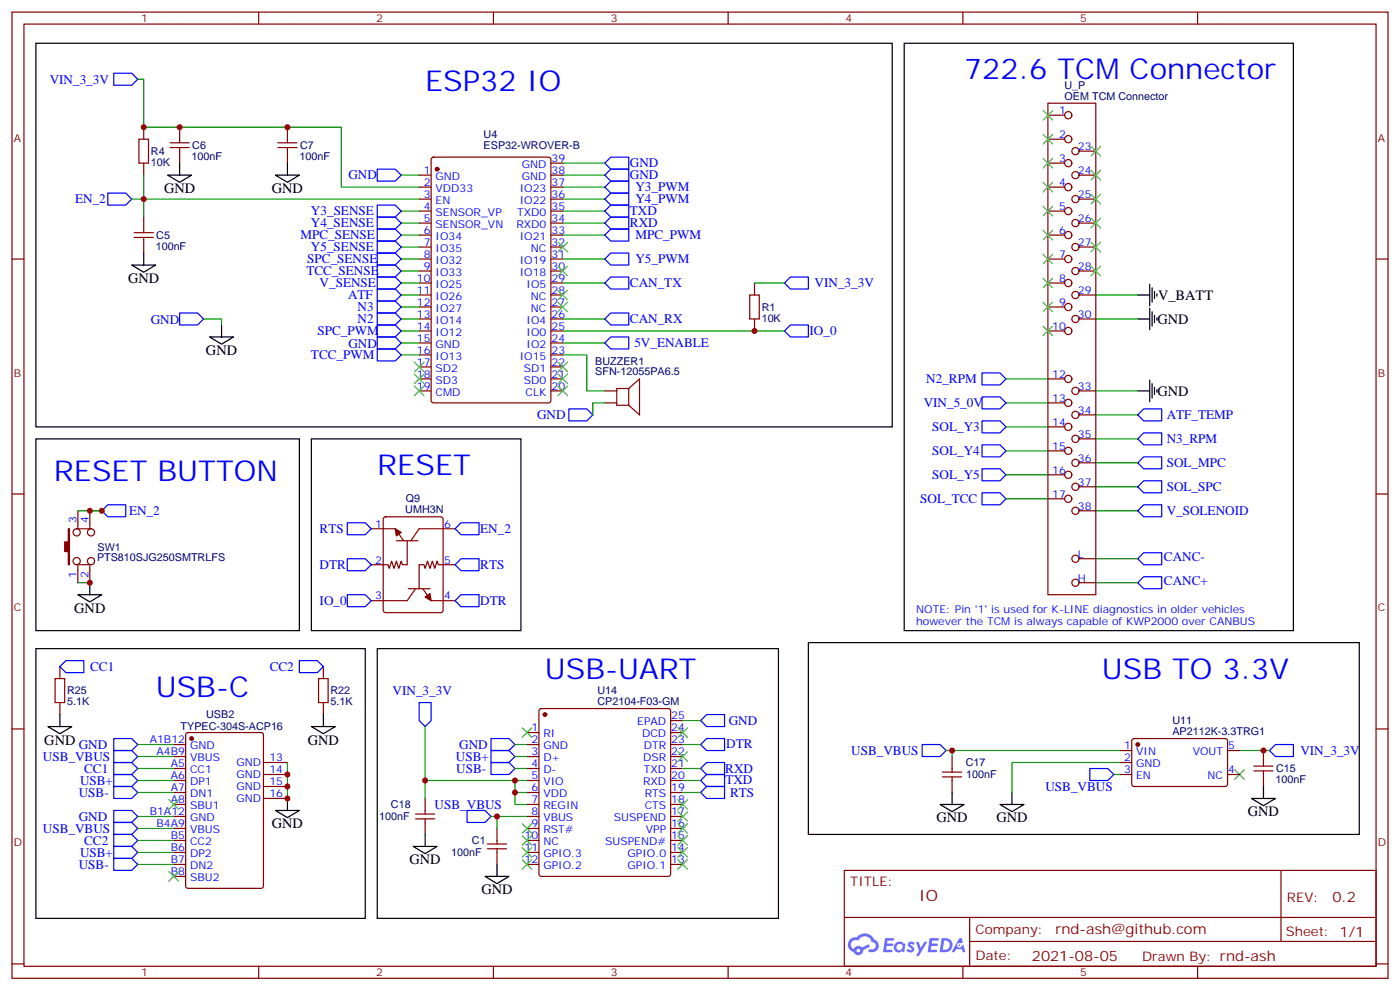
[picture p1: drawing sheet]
<svg xmlns="http://www.w3.org/2000/svg" width="412mm" height="292mm" viewBox="0 0 412 292" stroke-linecap="round" stroke-linejoin="round" font-family="sans-serif">
<g fill="none" stroke="#870000" stroke-width=".35">
<path d="M3.5 3.6h405.4v284.3h-405.4zM7.1 7.1h398.2v277.3h-398.2zM76.2 3.6v3.5M145.3 3.6v3.5M214.5 3.6v3.5M283.6 3.6v3.5M352.8 3.6v3.5M3.5 76.2h3.6M405.3 76.2h3.6M3.5 145.4h3.6M405.3 145.4h3.6M3.5 214.5h3.6"/>
<path d="M405.3 214.5h3.6M248.7 256.2h156.6v28.2h-156.6zM377.3 256.2v20.9M248.7 270h156.5M285.6 277.1h119.6M285.6 270v14.1M3.5 283.7h3.6M76.2 284.4v3.5M145.3 284.4v3.5M214.5 284.4v3.5M283.6 284.4v3.5M352.8 284.4v3.5"/>
<path d="M405.3 283.7h3.6"/>
</g>
<g fill="#5487ff">
<path d="M267.7 277.3a1.22 1.22 0 0 1 1.7 .3l-.4 .6a.47 .47 0 0 0-.3-.4 .47 .47 0 0 0-.5 .2l.1 .2a1.14 1.14 0 0 1 .8 1.7 1.14 1.14 0 0 1-1.9 0l-.2-.2 .5-.5 .7 .4a.29 .29 0 0 0 .3-.2 .29 .29 0 0 0-.2-.4 1.04 1.04 0 0 1-.6-1.7z"/>
<path d="M260.7 276.1h2.4l.3 .2-.2 .5h-1.8l-.1 .9h1.5l.3 .3-.3 .4h-1.6l-.2 1.1 1.7 .1 .2 .3-.2 .3h-2.6z"/>
<path d="M273.8 276.1h2.4l.3 .2-.1 .5h-1.8l-.2 .9h1.6l.3 .3-.4 .4h-1.6l-.1 1.1 1.7 .1 .2 .3-.2 .3h-2.6z"/>
<path d="M282.6 276.1h.7l.3 1.2-.6 .4a.69 .69 0 0 0-1 .2 .69 .69 0 0 0 .4 1 .69 .69 0 0 0 .9-.6l.5-.3 .6 2.2h-.8l-.2-.9h-1.8l-.5 .9h-.8z"/>
<path d="M269.8 277.2h.8l.6 1.8 1.1-1.8h.9l-2.6 4.2h-.8l.9-1.6z"/>
<path d="M277.4 276.1l-.6 4.1h1.3a2.11 2.11 0 0 0 2.5-2.1 2.11 2.11 0 0 0-2.5-2zM278.1 276.8a1.39 1.39 0 0 1 1.7 1.4 1.39 1.39 0 0 1-1.8 1.3h-.3z"/>
<path d="M263.7 277.7a1.54 1.54 0 0 0-.1 2.1 1.54 1.54 0 0 0 2.2 .2l.6 .2 .3-2.3-.2-.2-.4-.1a1.49 1.49 0 0 0-2.4 .1zM264 278.7a.94 .94 0 0 1 1.8 0 .94 .94 0 0 1-1.8 0z"/>
<path d="M250.4 276.5a2.18 2.18 0 0 0 1.1 3.7 1.44 1.44 0 0 0 1.6 .9 1.44 1.44 0 0 0 1.2-1.5l2-1-.5-.7-1.9 .9a1.47 1.47 0 0 0-2.4 .5 1.39 1.39 0 0 1-.7-2 1.39 1.39 0 0 1 2-.4 2.12 2.12 0 0 1 2.2-1.3 2.12 2.12 0 0 1 1.9 1.6 1.14 1.14 0 0 1 1.1 1.5 1.14 1.14 0 0 1-1.7 .7 .43 .43 0 0 0-.5 .3 .43 .43 0 0 0 .4 .5 1.98 1.98 0 0 0 2.5-1.2 1.98 1.98 0 0 0-1.2-2.5 3.1 3.1 0 0 0-5.3-.7l-.9 .1zM252.3 279.8a.55 .55 0 0 1 1.1 0 .55 .55 0 0 1-1.1 0z"/>
<circle cx="282.6" cy="278.2" r=".26"/>
</g>
<g fill="none" stroke="#870000" stroke-width=".35">
<path d="M42.3 37.4v3.6M52.9 37.4v4.6M84.7 37.4v4.6M308.7 30.4h14.1v144.6h-14.1zM308.7 33.9h4.9M40.9 41h2.8v7h-2.8zM42.3 48v3.5M50.1 43.4h5.6M50.1 42h5.6M52.9 43.4v4.6M81.8 43.4h5.7M81.8 42h5.7"/>
<path d="M84.7 43.4v4.6M123.5 58.6h3.5M123.5 51.5h3.5M123.5 55.1h3.5M127.2 46.5l.5-.3h33.9l.6 .5 .1 71.2-.5 .6-34.1 .1-.6-.5-.1-71.1zM162.3 58.6h3.5M162.3 51.5h3.5M162.3 55.1h3.5M162.3 48h3.5M308.7 55.1h4.9M308.7 48h4.9M308.7 41h4.9"/>
<path d="M317.9 58.6h4.9M317.9 51.5h4.9M317.9 44.5h4.9M39.5 69.9h5.7M39.5 68.5h5.7M42.3 63.9v4.6M42.3 69.9v4.6M123.5 79.8h3.5M123.5 72.7h3.5M123.5 65.7h3.5M123.5 76.2h3.5M123.5 69.2h3.5"/>
<path d="M123.5 62.1h3.5M162.3 79.8h3.5M162.3 72.7h3.5M162.3 65.7h3.5M162.3 76.2h3.5M162.3 69.2h3.5M162.3 62.1h3.5M308.7 76.2h4.9M308.7 69.2h4.9M308.7 62.1h4.9M317.9 79.8h4.9M317.9 72.7h4.9"/>
<path d="M317.9 65.7h4.9M123.5 93.9h3.5M123.5 86.8h3.5M123.5 97.4h3.5M123.5 90.3h3.5M123.5 83.3h3.5M162.3 93.9h3.5M162.3 86.8h3.5M162.3 97.4h3.5M162.3 90.3h3.5M162.3 83.3h3.5M220.8 86.8h2.9v7.1h-2.9z"/>
<path d="M222.2 83.3v3.5M222.2 93.9v3.5M308.7 97.4h4.9M308.7 90.3h4.9M308.7 83.3h4.9M317.9 93.9h4.9M317.9 86.8h4.9M123.5 111.5h3.5M123.5 115h3.5M123.5 100.9h3.5M123.5 104.5h3.5M123.5 108h3.5"/>
<path d="M162.3 111.5h3.5M162.3 115h3.5M162.3 100.9h3.5M162.3 104.5h3.5M162.3 108h3.5M178.2 118.6h3.5M178.2 115h3.5M185.2 114.3l3.2-2.8v10.6l-3.2-2.8M185.2 114.3v5M185.2 114.3h-3.5v5h3.5M308.7 111.5h4.9M308.7 118.6h4.9"/>
<path d="M317.9 115h4.9M308.7 125.6h4.9M308.7 132.7h4.9M308.7 139.7h4.9M317.9 122.1h4.9M317.9 129.2h4.9M317.9 136.2h4.9M22.6 155.6h4.2M22.9 150.3v5M26.5 150.3v5M109.4 155.6h7l2.5 3.5M113.1 152.3l.5-.2h16.2l.7 .4v27.1l-.4 .6-16.5 .1-.7-.5v-27z"/>
<path d="M116.8 159.1h6.3M119.9 159.1v7.1h-1.4l-.3-1.1-.7 2.2-.7-2.2-.7 2.2-.7-2.2-.7 2.2-.4-1.1h-4.9M134.1 155.6h-10.6l-2.5 3.5M308.7 146.8h4.9M317.9 143.3h4.9M317.9 150.3h4.9M22.6 166.2h4.2M22.9 166.5v5M26.5 166.5v5M120.3 173.2h6.3M122.4 173.2l-2.5 3.6h-10.5M124.5 173.2l2.5 3.6h7.1"/>
<path d="M134.1 166.2h-5l-.3-1.1-.7 2.2-.7-2.2-.8 2.2-.7-2.2-.7 2.2-.3-1.1h-1.4v7M317.9 164.4h4.9M317.9 171.5h4.9M16.2 199.7h2.8v7.1h-2.8zM17.6 196.2v3.5M93.8 199.7h2.9v7.1h-2.9zM95.2 196.2v3.5M17.6 206.8v3.5M51.2 219.1h3.5M54.9 215.8l.5-.2h21.5l.7 .4v44.7l-.5 .7h-21.7l-.7-.4v-44.7zM95.2 206.8v3.5M155.2 219.1h3.5"/>
<path d="M155.2 215.6h3.5M159 208.7l.5-.2h37.3l.5 .2 .3 .5v48l-.3 .5-.5 .2h-37.3l-.5-.2-.3-.5v-48zM197.6 219.1h3.5M197.6 215.6h3.5M197.6 212.1h3.5M333.6 217.6l.5-.3 27.1 .1 .4 .7-.1 12.9-.6 .5-27.1-.1-.4-.6v-12.7zM51.2 222.6h3.5M51.2 226.2h3.5M51.2 229.7h3.5M51.2 233.2h3.5M51.2 236.7h3.5M77.6 224.4h7.1"/>
<path d="M77.6 227.9h7.1M77.6 231.5h7.1M77.6 235h7.1M122.4 239.6h5.7M125.2 235v4.6M155.2 222.6h3.5M155.2 226.2h3.5M155.2 229.7h3.5M155.2 233.2h3.5M155.2 236.7h3.5M197.6 222.6h3.5M197.6 226.2h3.5"/>
<path d="M197.6 229.7h3.5M197.6 233.2h3.5M197.6 236.7h3.5M277.6 227.2h5.7M277.6 228.6h5.7M280.5 222.6v4.6M280.5 228.6v4.6M329.8 224.4h3.6M329.8 227.9h3.6M329.8 220.9h3.6M361.6 227.9h3.5M361.6 220.9h3.5"/>
<path d="M369.4 225.5h5.6M369.4 226.9h5.6M372.2 220.9v4.6M372.2 226.9v4.6M51.2 240.3h3.5M51.2 243.8h3.5M51.2 247.3h3.5M51.2 250.9h3.5M51.2 254.4h3.5M51.2 257.9h3.5M122.4 241h5.7M125.2 241v4.6"/>
<path d="M143.6 249.8h5.6M143.6 248.4h5.6M146.4 243.8v4.6M146.4 249.8v4.6M155.2 240.3h3.5M155.2 243.8h3.5M155.2 247.3h3.5M155.2 250.9h3.5M155.2 254.4h3.5M197.6 240.3h3.5M197.6 243.8h3.5M197.6 247.3h3.5"/>
<path d="M197.6 250.9h3.5M197.6 254.4h3.5"/>
<circle cx="314.7" cy="33.9" r="1.06"/>
<circle cx="314.7" cy="48" r="1.06"/>
<circle cx="314.7" cy="55.1" r="1.06"/>
<circle cx="314.7" cy="41" r="1.06"/>
<circle cx="316.8" cy="51.5" r="1.06"/>
<circle cx="316.8" cy="58.6" r="1.06"/>
<circle cx="316.8" cy="44.5" r="1.06"/>
<circle cx="314.7" cy="62.1" r="1.06"/>
<circle cx="314.7" cy="76.2" r="1.06"/>
<circle cx="314.7" cy="69.2" r="1.06"/>
<circle cx="316.8" cy="72.7" r="1.06"/>
<circle cx="316.8" cy="65.7" r="1.06"/>
<circle cx="316.8" cy="79.8" r="1.06"/>
<circle cx="314.7" cy="90.3" r="1.06"/>
<circle cx="314.7" cy="83.3" r="1.06"/>
<circle cx="314.7" cy="97.4" r="1.06"/>
<circle cx="316.8" cy="86.8" r="1.06"/>
<circle cx="316.8" cy="93.9" r="1.06"/>
<circle cx="314.7" cy="118.6" r="1.06"/>
<circle cx="314.7" cy="111.5" r="1.06"/>
<circle cx="316.8" cy="115" r="1.06"/>
<circle cx="314.7" cy="125.6" r="1.06"/>
<circle cx="314.7" cy="132.7" r="1.06"/>
<circle cx="314.7" cy="139.7" r="1.06"/>
<circle cx="316.8" cy="122.1" r="1.06"/>
<circle cx="316.8" cy="136.2" r="1.06"/>
<circle cx="316.8" cy="129.2" r="1.06"/>
<circle cx="22.6" cy="156.7" r="1.06"/>
<circle cx="26.8" cy="156.7" r="1.06"/>
<circle cx="314.7" cy="146.8" r="1.06"/>
<circle cx="316.8" cy="143.3" r="1.06"/>
<circle cx="316.8" cy="150.3" r="1.06"/>
<circle cx="22.6" cy="165.1" r="1.06"/>
<circle cx="26.8" cy="165.1" r="1.06"/>
<circle cx="316.8" cy="164.4" r="1.06"/>
<circle cx="316.8" cy="171.5" r="1.06"/>
</g>
<g fill="none" stroke="#00f" stroke-width=".35">
<path d="M33.5 21.6h5.3l1.8 1.7-1.8 1.8h-5.3zM31.7 56.8h5.3l1.8 1.8-1.8 1.8h-5.3zM111.1 49.8h5.3l1.8 1.7-1.8 1.8h-5.3zM178.2 48l1.7-1.8h5.3v3.6h-5.3zM178.2 55.1l1.7-1.8h5.3v3.5h-5.3zM178.2 58.6l1.7-1.8h5.3v3.6h-5.3zM179.9 49.8h5.3v3.5h-5.3l-1.7-1.8zM111.1 70.9h5.3l1.8 1.8-1.8 1.8h-5.3zM111.1 67.4h5.3l1.8 1.8-1.8 1.7h-5.3zM111.1 63.9h5.3l1.8 1.8-1.8 1.7h-5.3zM111.1 60.4h5.3l1.8 1.7-1.8 1.8h-5.3zM111.1 74.5h5.3l1.8 1.7-1.8 1.8h-5.3z"/>
<path d="M111.1 78h5.3l1.8 1.8-1.8 1.7h-5.3zM178.2 62.1l1.7-1.7h5.3v3.5h-5.3zM178.2 65.7l1.7-1.8h5.3v3.5h-5.3zM178.2 76.2l1.7-1.7h5.3v3.5h-5.3zM179.9 67.4h5.3v3.5h-5.3l-1.7-1.7zM52.9 92.1h5.3l1.8 1.8-1.8 1.7h-5.3zM111.1 99.2h5.3l1.8 1.7-1.8 1.8h-5.3zM111.1 81.5h5.3l1.8 1.8-1.8 1.8h-5.3zM111.1 85.1h5.3l1.8 1.7-1.8 1.8h-5.3zM111.1 88.6h5.3l1.8 1.7-1.8 1.8h-5.3zM111.1 92.1h5.3l1.8 1.8-1.8 1.7h-5.3zM111.1 95.6h5.3l1.8 1.8-1.8 1.8h-5.3z"/>
<path d="M178.2 83.3l1.7-1.8h5.3v3.6h-5.3zM178.2 93.9l1.7-1.8h5.3v3.5h-5.3zM231.1 83.3l1.7-1.8h5.3v3.6h-5.3zM231.1 97.4l1.7-1.8h5.3v3.6h-5.3zM111.1 102.7h5.3l1.8 1.8-1.8 1.7h-5.3zM178.2 100.9l1.7-1.7h5.3v3.5h-5.3zM289.3 109.7h5.3l1.7 1.8-1.7 1.8h-5.3zM289.3 116.8h5.3l1.7 1.8-1.7 1.7h-5.3zM167.6 120.3h5.3l1.7 1.8-1.7 1.8h-5.3zM289.3 138h5.3l1.7 1.7-1.7 1.8h-5.3zM289.3 130.9h5.3l1.7 1.8-1.7 1.7h-5.3zM289.3 123.9h5.3l1.7 1.7-1.7 1.8h-5.3z"/>
<path d="M335.1 136.2l1.8-1.8h5.3v3.6h-5.3zM335.1 129.2l1.8-1.8h5.3v3.5h-5.3zM335.1 122.1l1.8-1.8h5.3v3.6h-5.3zM30 150.3l1.7-1.7h5.3v3.5h-5.3zM102.3 153.8h5.3l1.8 1.8-1.8 1.8h-5.3zM134.1 155.6l1.7-1.8h5.3v3.6h-5.3zM289.3 145h5.3l1.7 1.8-1.7 1.8h-5.3zM335.1 150.3l1.8-1.7h5.3v3.5h-5.3zM335.1 143.3l1.8-1.8h5.3v3.5h-5.3zM102.3 164.4h5.3l1.8 1.8-1.8 1.8h-5.3zM102.3 175h5.3l1.8 1.8-1.8 1.7h-5.3zM134.1 166.2l1.7-1.8h5.3v3.6h-5.3z"/>
<path d="M134.1 176.8l1.7-1.8h5.3v3.5h-5.3zM335.1 164.4l1.8-1.7h5.3v3.5h-5.3zM335.1 171.5l1.8-1.8h5.3v3.5h-5.3zM17.6 196.2l1.8-1.8h5.3v3.5h-5.3zM88.2 194.4h5.3l1.7 1.8-1.7 1.7h-5.3zM33.5 217.3h5.3l1.8 1.8-1.8 1.8h-5.3zM123.5 206.8h3.5v5.3l-1.8 1.7-1.7-1.7zM144.6 217.3h5.3l1.8 1.8-1.8 1.8h-5.3zM206.4 219.1l1.7-1.8h5.3v3.6h-5.3zM206.4 212.1l1.7-1.8h5.3v3.5h-5.3zM271.6 219.1h5.3l1.8 1.8-1.8 1.7h-5.3zM33.5 220.9h5.3l1.8 1.7-1.8 1.8h-5.3z"/>
<path d="M33.5 238.5h5.3l1.8 1.8-1.8 1.7h-5.3zM33.5 227.9h5.3l1.8 1.8-1.8 1.8h-5.3zM33.5 231.5h5.3l1.8 1.7-1.8 1.8h-5.3zM33.5 224.4h5.3l1.8 1.8-1.8 1.7h-5.3zM137.6 238.5h5.3l1.7 1.8-1.7 1.7h-5.3zM144.6 220.9h5.3l1.8 1.7-1.8 1.8h-5.3zM144.6 224.4h5.3l1.8 1.8-1.8 1.7h-5.3zM206.4 233.2l1.7-1.7h5.3v3.5h-5.3zM206.4 226.2l1.7-1.8h5.3v3.5h-5.3zM208.1 227.9h5.3v3.6h-5.3l-1.7-1.8zM321 226.2h5.3l1.8 1.7-1.8 1.8h-5.3zM373.9 220.9l1.8-1.8h5.3v3.5h-5.3z"/>
<path d="M33.5 242h5.3l1.8 1.8-1.8 1.8h-5.3zM33.5 252.6h5.3l1.8 1.8-1.8 1.8h-5.3zM33.5 249.1h5.3l1.8 1.8-1.8 1.7h-5.3zM33.5 245.6h5.3l1.8 1.7-1.8 1.8h-5.3z"/>
</g>
<g fill="none" stroke="#008700" stroke-width=".35">
<path d="M40.6 23.3h1.7v14.1h58.2v17.7h23M38.8 58.6h84.7M42.3 51.5v12.4M118.2 51.5h5.3M165.8 51.5h12.4M165.8 48h12.4M165.8 58.6h12.4M165.8 55.1h12.4M118.2 62.1h5.3M118.2 65.7h5.3M118.2 76.2h5.3M118.2 69.2h5.3"/>
<path d="M118.2 72.7h5.3M118.2 79.8h5.3M165.8 62.1h12.4M165.8 65.7h12.4M165.8 76.2h12.4M165.8 69.2h12.4M60 93.9h5.3v1.7M118.2 86.8h5.3M118.2 93.9h5.3M118.2 83.3h5.3M118.2 97.4h5.3M118.2 90.3h5.3"/>
<path d="M165.8 93.9h12.4M165.8 83.3h12.4M165.8 97.4h65.3M222.2 83.3h8.9M322.8 86.8h12.3M322.8 93.9h12.3M118.2 100.9h5.3M118.2 104.5h5.3M165.8 104.5h7.1v10.5h5.3M165.8 100.9h12.4M178.2 118.6h-3.6v3.5M296.3 111.5h12.4"/>
<path d="M296.3 118.6h12.4M322.8 115h12.3M296.3 139.7h12.4M296.3 132.7h12.4M296.3 125.6h12.4M322.8 122.1h12.3M322.8 129.2h12.3M322.8 136.2h12.3M22.9 150.3h7.1M296.3 146.8h12.4M322.8 143.3h12.3M322.8 150.3h12.3"/>
<path d="M22.9 171.5h3.6M322.8 164.4h12.3M322.8 171.5h12.3M40.6 219.1h10.6M125.2 213.8v15.9h30M151.7 219.1h3.5M201.1 219.1h5.3M201.1 212.1h5.3M40.6 222.6h10.6M40.6 229.7h10.6M40.6 233.2h10.6M40.6 226.2h10.6"/>
<path d="M84.7 224.4v10.6M125.2 229.7v5.3M151.7 229.7v3.5h3.5M151.7 233.2v3.5h3.5M151.7 222.6h3.5M151.7 226.2h3.5M201.1 229.7h5.3M201.1 233.2h5.3M201.1 226.2h5.3M278.7 220.9h51.1M280.5 220.9v1.7M328.1 227.9h1.7"/>
<path d="M329.8 224.4h-31.7v8.8M365.1 220.9h8.8M40.6 240.3h10.6M40.6 243.8h10.6M40.6 250.9h10.6M40.6 254.4h10.6M40.6 247.3h10.6M144.6 240.3h10.6M146.4 240.3v3.5"/>
</g>
<g fill="none" stroke="#3c3" stroke-width=".35">
<path d="M307.3 39.5l2.8 2.9M307.3 32.5l2.8 2.8M310.1 39.5l-2.8 2.9M310.1 32.5l-2.8 2.8M307.3 53.7l2.8 2.8M307.3 46.6l2.8 2.8M310.1 53.7l-2.8 2.8M310.1 46.6l-2.8 2.8M321.4 43.1l2.8 2.8M321.4 50.1l2.8 2.9M321.4 57.2l2.8 2.8M324.2 43.1l-2.8 2.8"/>
<path d="M324.2 50.1l-2.8 2.9M324.2 57.2l-2.8 2.8M164.4 71.3l2.8 2.8M164.4 78.4l2.8 2.8M167.2 71.3l-2.8 2.8M167.2 78.4l-2.8 2.8M307.3 74.8l2.8 2.8M307.3 67.8l2.8 2.8M307.3 60.7l2.8 2.8M310.1 74.8l-2.8 2.8M310.1 67.8l-2.8 2.8M310.1 60.7l-2.8 2.8"/>
<path d="M321.4 64.2l2.8 2.9M321.4 71.3l2.8 2.8M321.4 78.4l2.8 2.8M324.2 64.2l-2.8 2.9M324.2 71.3l-2.8 2.8M324.2 78.4l-2.8 2.8M164.4 85.4l2.8 2.8M164.4 88.9l2.8 2.9M167.2 85.4l-2.8 2.8M167.2 88.9l-2.8 2.9M307.3 81.9l2.8 2.8M307.3 88.9l2.8 2.9"/>
<path d="M307.3 96l2.8 2.8M310.1 81.9l-2.8 2.8M310.1 88.9l-2.8 2.9M310.1 96l-2.8 2.8M122.1 113.6l2.8 2.9M122.1 110.1l2.8 2.8M122.1 106.6l2.8 2.8M124.9 113.6l-2.8 2.9M124.9 110.1l-2.8 2.8M124.9 106.6l-2.8 2.8M164.4 106.6l2.8 2.8M164.4 110.1l2.8 2.8"/>
<path d="M164.4 113.6l2.8 2.9M167.2 106.6l-2.8 2.8M167.2 110.1l-2.8 2.8M167.2 113.6l-2.8 2.9M153.8 214.2l2.8 2.8M156.6 214.2l-2.8 2.8M199.7 214.2l2.8 2.8M202.5 214.2l-2.8 2.8M49.7 235.3l2.9 2.9M52.6 235.3l-2.9 2.9M199.7 221.2l2.8 2.8M199.7 235.3l2.8 2.9"/>
<path d="M199.7 238.9l2.8 2.8M202.5 221.2l-2.8 2.8M202.5 235.3l-2.8 2.9M202.5 238.9l-2.8 2.8M363.7 226.5l2.8 2.8M366.5 226.5l-2.8 2.8M49.7 256.5l2.9 2.8M52.6 256.5l-2.9 2.8M153.8 253l2.8 2.8M153.8 249.4l2.8 2.9M153.8 245.9l2.8 2.8M153.8 242.4l2.8 2.8"/>
<path d="M156.6 253l-2.8 2.8M156.6 249.4l-2.8 2.9M156.6 245.9l-2.8 2.8M156.6 242.4l-2.8 2.8M199.7 253l2.8 2.8M199.7 249.4l2.8 2.9M199.7 242.4l2.8 2.8M199.7 245.9l2.8 2.8M202.5 253l-2.8 2.8M202.5 249.4l-2.8 2.9M202.5 242.4l-2.8 2.8M202.5 245.9l-2.8 2.8"/>
</g>
<g fill="none" stroke="#000" stroke-width=".35">
<path d="M10.6 12.7h252.2v112.9h-252.2zM266.3 12.7h114.7v172.9h-114.7zM49.4 51.5h7l-3.5 2.2zM52.9 48v3.5M81.1 51.5h7.1l-3.5 2.2zM84.7 48v3.5M38.8 78h7.1l-3.6 2.1zM42.3 74.5v3.5M61.7 99.2h7.1l-3.5 2.1zM65.3 95.6v3.6M335.1 86.8h3.6M335.1 93.9h3.6"/>
<path d="M338.7 83.6v6.4M338.7 90.7v6.3M339.4 84.7v4.2M339.4 91.8v4.2M340.1 85.8v2.1M340.1 92.8v2.1M340.8 86.5v.7M340.8 93.5v.7M335.1 115h3.6M338.7 111.9v6.3M339.4 112.9v4.3M340.1 114v2.1"/>
<path d="M340.8 114.7v.7M10.6 129.2h77.6v56.4h-77.6zM91.7 129.2h61.8v56.4h-61.8zM22.9 175h7.1l-3.5 2.1zM26.5 171.5v3.5M10.6 190.9h97v79.4h-97zM111.1 190.9h118.2v79.4h-118.2zM238.1 189.1h162.3v56.5h-162.3zM14.1 213.8h7.1l-3.6 2.1zM17.6 210.3v3.5M91.7 213.8h7.1l-3.6 2.1zM95.2 210.3v3.5"/>
<path d="M81.1 238.5h7.1l-3.5 2.1zM84.7 235v3.5M276.9 236.7h7.1l-3.5 2.2zM280.5 233.2v3.5M294.6 236.7h7l-3.5 2.2zM298.1 233.2v3.5M368.7 235h7l-3.5 2.1zM372.2 231.5v3.5M121.7 249.1h7.1l-3.6 2.1zM125.2 245.6v3.5M142.9 257.9h7l-3.5 2.1zM146.4 254.4v3.5"/>
</g>
<g fill="#870000" stroke="#870000" stroke-width=".35">
<path d="M125.2 175.7l1.4-1 .4 2.1z"/>
<path d="M116.4 155.6l1.8 1.1-1.4 1z"/>
<path d="M20.1 155.6h.4v10.6h-.4v-3.9h-1.1v-2.8h1.1z"/>
<circle cx="128.8" cy="49.8" r=".53"/>
<circle cx="56.4" cy="217.3" r=".53"/>
<circle cx="160.5" cy="210.3" r=".53"/>
<circle cx="335.1" cy="219.1" r=".53"/>
</g>
<g fill="#c00">
<circle cx="42.3" cy="37.4" r=".88"/>
<circle cx="52.9" cy="37.4" r=".88"/>
<circle cx="84.7" cy="37.4" r=".88"/>
<circle cx="42.3" cy="58.6" r=".88"/>
<circle cx="222.3" cy="97.4" r=".88"/>
<circle cx="26.5" cy="171.5" r=".88"/>
<circle cx="26.5" cy="150.3" r=".88"/>
<circle cx="372.2" cy="220.9" r=".88"/>
<circle cx="146.4" cy="240.3" r=".88"/>
<circle cx="151.7" cy="229.7" r=".88"/>
<circle cx="151.7" cy="233.2" r=".88"/>
<circle cx="125.2" cy="229.7" r=".88"/>
<circle cx="30" cy="150.3" r=".88"/>
<circle cx="280.5" cy="220.9" r=".88"/>
<circle cx="84.7" cy="227.9" r=".88"/>
<circle cx="84.7" cy="235" r=".88"/>
<circle cx="84.7" cy="231.5" r=".88"/>
</g>
<g font-size="8.5" fill="#00f">
<text x="284" y="23.3">722.6 TCM Connector</text>
<text x="125.2" y="26.8">ESP32 IO</text>
<text x="15.9" y="141.5">RESET BUTTON</text>
<text x="111.1" y="139.7">RESET</text>
<text x="160.5" y="199.7">USB-UART</text>
<text x="324.6" y="199.7">USB TO 3.3V</text>
<text x="45.9" y="205">USB-C</text>
</g>
<text font-size="4.6" fill="#800" x="270.8" y="265.2">IO</text>
<g font-size="4.2">
<text x="48.3" y="56.8">GND</text>
<text x="80.1" y="56.8">GND</text>
<text x="37.7" y="83.3">GND</text>
<text x="341.1" y="88.2">V_BATT</text>
<text x="341" y="95.3">GND</text>
<text x="60.7" y="104.5">GND</text>
<text x="341" y="116.5">GND</text>
<text x="21.9" y="180.3">GND</text>
<text x="13.1" y="219.1">GND</text>
<text x="90.7" y="219.1">GND</text>
<text x="80.1" y="243.8">GND</text>
<text x="275.9" y="242">GND</text>
<text x="293.5" y="242">GND</text>
<text x="367.6" y="240.3">GND</text>
<text x="120.6" y="254.4">GND</text>
<text x="141.8" y="263.2">GND</text>
</g>
<g font-size="4.2" fill="#800">
<text x="392.5" y="265.4">0.2</text>
<text x="310.9" y="275">rnd-ash@github.com</text>
<text x="304" y="282.8">2021-08-05</text>
</g>
<g font-size="3.9" fill="#00f">
<text x="14.6" y="24.6">VIN_3_3V</text>
<text x="102.6" y="52.8">GND</text>
<text x="185.6" y="49.3">GND</text>
<text x="185.6" y="52.8">GND</text>
<text x="22.1" y="59.8">EN_2</text>
<text x="187.2" y="56.3">Y3_PWM</text>
<text x="187.2" y="59.9">Y4_PWM</text>
<text x="91.6" y="63.4">Y3_SENSE</text>
<text x="185.6" y="63.4">TXD</text>
<text x="88.5" y="70.4">MPC_SENSE</text>
<text x="91.6" y="66.9">Y4_SENSE</text>
<text x="185.6" y="66.9">RXD</text>
<text x="187.2" y="70.4">MPC_PWM</text>
<text x="90.5" y="77.5">SPC_SENSE</text>
<text x="91.6" y="74">Y5_SENSE</text>
<text x="187.2" y="77.5">Y5_PWM</text>
<text x="90.2" y="81">TCC_SENSE</text>
<text x="94.2" y="84.5">V_SENSE</text>
<text x="102.5" y="88.1">ATF</text>
<text x="185.6" y="84.5">CAN_TX</text>
<text x="240" y="84.5">VIN_3_3V</text>
<text x="44.4" y="95.2">GND</text>
<text x="105.3" y="91.6">N3</text>
<text x="105.3" y="95.1">N2</text>
<text x="185.6" y="95.1">CAN_RX</text>
<text x="93.5" y="98.7">SPC_PWM</text>
<text x="238.5" y="98.7">IO_0</text>
<text x="91.6" y="105.7">TCC_PWM</text>
<text x="102.6" y="102.3">GND</text>
<text x="186.9" y="102.2">5V_ENABLE</text>
<text x="272.9" y="112.8">N2_RPM</text>
<text x="272.1" y="119.8">VIN_5_0V</text>
<text x="158.2" y="123.4">GND</text>
<text x="343.7" y="123.4">ATF_TEMP</text>
<text x="274.6" y="126.9">SOL_Y3</text>
<text x="343.7" y="130.4">N3_RPM</text>
<text x="274.6" y="134">SOL_Y4</text>
<text x="343.7" y="137.5">SOL_MPC</text>
<text x="274.6" y="141">SOL_Y5</text>
<text x="271.1" y="148.1">SOL_TCC</text>
<text x="343.7" y="144.5">SOL_SPC</text>
<text x="38" y="151.5">EN_2</text>
<text x="343.7" y="151.6">V_SOLENOID</text>
<text x="94.2" y="157">RTS</text>
<text x="141.5" y="156.9">EN_2</text>
<text x="94.2" y="167.6">DTR</text>
<text x="141.5" y="167.4">RTS</text>
<text x="342.9" y="165.2">CANC-</text>
<text x="342.9" y="172.2">CANC+</text>
<text x="94.2" y="178.1">IO_0</text>
<text x="141.5" y="178">DTR</text>
<text x="26.5" y="197.5">CC1</text>
<text x="79.5" y="197.5">CC2</text>
<text x="115.7" y="204.5">VIN_3_3V</text>
<text x="214.7" y="213.3">GND</text>
<text x="23.2" y="220.3">GND</text>
<text x="135.3" y="220.4">GND</text>
<text x="213.9" y="220.2">DTR</text>
<text x="12.6" y="223.9">USB_VBUS</text>
<text x="24.8" y="227.5">CC1</text>
<text x="134.3" y="223.9">USB+</text>
<text x="134.4" y="227.4">USB-</text>
<text x="213.7" y="227.3">RXD</text>
<text x="250.7" y="222.1">USB_VBUS</text>
<text x="383.1" y="222.1">VIN_3_3V</text>
<text x="23.6" y="231">USB+</text>
<text x="213.7" y="230.9">TXD</text>
<text x="308" y="232.8">USB_VBUS</text>
<text x="23.2" y="234.5">USB-</text>
<text x="128" y="238.1">USB_VBUS</text>
<text x="215" y="234.5">RTS</text>
<text x="12.6" y="245">USB_VBUS</text>
<text x="23.2" y="241.5">GND</text>
<text x="24.8" y="248.6">CC2</text>
<text x="23.2" y="255.6">USB-</text>
<text x="23.6" y="252.2">USB+</text>
</g>
<g font-size="3.9" fill="#800">
<text x="250.5" y="260.7">TITLE:</text>
<text x="379.1" y="265.4">REV:</text>
<text x="287.4" y="274.9">Company:</text>
<text x="378.7" y="275.6">Sheet: 1/1</text>
<text x="287.4" y="282.6">Date:</text>
<text x="336.4" y="282.7">Drawn By: rnd-ash</text>
</g>
<g font-size="3.2" fill="#800">
<text x="41.6" y="6.6">1</text>
<text x="110.8" y="6.6">2</text>
<text x="179.9" y="6.6">3</text>
<text x="249.1" y="6.6">4</text>
<text x="318.2" y="6.6">5</text>
<text x="4.1" y="41.7">A</text>
<text x="405.9" y="41.7">A</text>
<text x="4.1" y="110.8">B</text>
<text x="405.9" y="110.8">B</text>
<text x="4.1" y="180">C</text>
<text x="405.9" y="180">C</text>
<text x="4.1" y="249.1">D</text>
<text x="405.9" y="249.1">D</text>
<text x="41.6" y="287.4">1</text>
<text x="110.8" y="287.4">2</text>
<text x="179.9" y="287.4">3</text>
<text x="249.1" y="287.4">4</text>
<text x="318.2" y="287.4">5</text>
</g>
<g font-size="3.2" fill="#000080">
<text x="313.6" y="29.3">OEM TCM Connector</text>
<text x="313.6" y="26.1">U_P</text>
<text x="142.5" y="40.6">U4</text>
<text x="44.5" y="45.6">R4</text>
<text x="56.4" y="47">100nF</text>
<text x="56.6" y="43.9">C6</text>
<text x="88.2" y="47">100nF</text>
<text x="88.4" y="43.9">C7</text>
<text x="142.5" y="43.7">ESP32-WROVER-B</text>
<text x="44.4" y="48.8">10K</text>
<text x="46" y="70.3">C5</text>
<text x="45.9" y="73.5">100nF</text>
<text x="224.4" y="94.7">10K</text>
<text x="224.4" y="91.5">R1</text>
<text x="175.4" y="107.3">BUZZER1</text>
<text x="175.4" y="110.5">SFN-12055PA6.5</text>
<text x="119.5" y="147.8">Q9</text>
<text x="119.4" y="151">UMH3N</text>
<text x="28.6" y="165.2">PTS810SJG250SMTRLFS</text>
<text x="28.8" y="162">SW1</text>
<text x="19.8" y="207.6">5.1K</text>
<text x="19.8" y="204.3">R25</text>
<text x="97.4" y="207.6">5.1K</text>
<text x="97.4" y="204.3">R22</text>
<text x="176" y="207.5">CP2104-F03-GM</text>
<text x="176" y="204.4">U14</text>
<text x="53.2" y="215">TYPEC-304S-ACP16</text>
<text x="60.7" y="211.3">USB2</text>
<text x="345.4" y="213.1">U11</text>
<text x="345.4" y="216.3">AP2112K-3.3TRG1</text>
<text x="284.5" y="225.5">C17</text>
<text x="375.9" y="227.3">C15</text>
<text x="284.6" y="229">100nF</text>
<text x="375.7" y="230.5">100nF</text>
<text x="115.2" y="237.9">C18</text>
<text x="111.7" y="241.5">100nF</text>
<text x="132.9" y="252">100nF</text>
<text x="139" y="248.4">C1</text>
</g>
<g font-size="3.2" fill="#00f">
<text x="312" y="33.5">1</text>
<text x="312" y="40.6">2</text>
<text x="162.5" y="47.7">39</text>
<text x="312" y="47.7">3</text>
<text x="317.5" y="44.1">23</text>
<text x="124.8" y="51.2">1</text>
<text x="128.3" y="53">GND</text>
<text x="153.7" y="53">GND</text>
<text x="153.7" y="49.4">GND</text>
<text x="162.5" y="51.2">38</text>
<text x="317.5" y="51.2">24</text>
<text x="124.8" y="54.7">2</text>
<text x="124.8" y="58.2">3</text>
<text x="128.3" y="56.5">VDD33</text>
<text x="153.1" y="56.5">IO23</text>
<text x="162.5" y="58.2">36</text>
<text x="162.5" y="54.7">37</text>
<text x="312" y="54.7">4</text>
<text x="317.5" y="58.2">25</text>
<text x="124.8" y="61.8">4</text>
<text x="124.8" y="65.3">5</text>
<text x="128.3" y="60">EN</text>
<text x="128.3" y="63.5">SENSOR_VP</text>
<text x="152.4" y="63.5">TXD0</text>
<text x="153.1" y="60">IO22</text>
<text x="162.5" y="65.3">34</text>
<text x="162.5" y="61.8">35</text>
<text x="312" y="61.8">5</text>
<text x="317.5" y="65.3">26</text>
<text x="124.8" y="68.8">6</text>
<text x="128.3" y="67.1">SENSOR_VN</text>
<text x="128.3" y="70.6">IO34</text>
<text x="152.1" y="67.1">RXD0</text>
<text x="153.1" y="70.6">IO21</text>
<text x="162.5" y="68.8">33</text>
<text x="312" y="68.8">6</text>
<text x="124.8" y="72.4">7</text>
<text x="124.8" y="75.9">8</text>
<text x="128.3" y="74.1">IO35</text>
<text x="128.3" y="77.6">IO32</text>
<text x="153.1" y="77.6">IO19</text>
<text x="156.4" y="74.1">NC</text>
<text x="162.5" y="75.9">31</text>
<text x="162.5" y="72.4">32</text>
<text x="312" y="75.9">7</text>
<text x="317.5" y="72.4">27</text>
<text x="122.8" y="82.9">10</text>
<text x="124.8" y="79.4">9</text>
<text x="128.3" y="81.2">IO33</text>
<text x="153.1" y="81.2">IO18</text>
<text x="162.5" y="82.9">29</text>
<text x="162.5" y="79.4">30</text>
<text x="312" y="82.9">8</text>
<text x="317.5" y="79.4">28</text>
<text x="122.8" y="86.5">11</text>
<text x="122.8" y="90">12</text>
<text x="128.3" y="84.7">IO25</text>
<text x="128.3" y="88.2">IO26</text>
<text x="155.1" y="84.7">IO5</text>
<text x="156.4" y="88.2">NC</text>
<text x="162.5" y="90">27</text>
<text x="162.5" y="86.5">28</text>
<text x="312" y="90">9</text>
<text x="317.5" y="86.5">29</text>
<text x="122.8" y="93.5">13</text>
<text x="128.3" y="91.8">IO27</text>
<text x="128.3" y="95.3">IO14</text>
<text x="155.1" y="95.3">IO4</text>
<text x="156.4" y="91.8">NC</text>
<text x="162.5" y="93.5">26</text>
<text x="317.5" y="93.5">30</text>
<text x="122.8" y="97">14</text>
<text x="122.8" y="100.6">15</text>
<text x="128.3" y="98.8">IO12</text>
<text x="155.1" y="98.8">IO0</text>
<text x="162.5" y="100.6">24</text>
<text x="162.5" y="97">25</text>
<text x="309.9" y="97">10</text>
<text x="122.8" y="104.1">16</text>
<text x="122.8" y="107.6">17</text>
<text x="128.3" y="102.3">GND</text>
<text x="128.3" y="105.9">IO13</text>
<text x="153.1" y="105.9">IO15</text>
<text x="155.1" y="102.3">IO2</text>
<text x="162.5" y="107.6">22</text>
<text x="162.5" y="104.1">23</text>
<text x="122.8" y="111.2">18</text>
<text x="128.3" y="109.4">SD2</text>
<text x="128.3" y="112.9">SD3</text>
<text x="154.3" y="112.9">SD0</text>
<text x="154.3" y="109.4">SD1</text>
<text x="162.5" y="111.2">21</text>
<text x="309.9" y="111.2">12</text>
<text x="122.8" y="114.7">19</text>
<text x="128.3" y="116.5">CMD</text>
<text x="154.8" y="116.5">CLK</text>
<text x="162.5" y="114.7">20</text>
<text x="309.9" y="118.2">13</text>
<text x="317.5" y="114.7">33</text>
<text x="309.9" y="125.3">14</text>
<text x="317.5" y="121.7">34</text>
<text x="317.5" y="128.8">35</text>
<text x="309.9" y="132.3">15</text>
<text x="317.5" y="135.9">36</text>
<text x="309.9" y="139.4">16</text>
<text x="317.5" y="142.9">37</text>
<text x="309.9" y="146.4">17</text>
<text x="317.5" y="150">38</text>
<text x="22.6" y="153.8" transform="rotate(-90 22.6 153.8)">3</text>
<text x="26.1" y="153.8" transform="rotate(-90 26.1 153.8)">4</text>
<text x="110.5" y="155.3">1</text>
<text x="130.9" y="155.3">6</text>
<text x="110.5" y="165.8">2</text>
<text x="130.9" y="165.8">5</text>
<text x="317.5" y="164.1">L</text>
<text x="22.6" y="170" transform="rotate(-90 22.6 170)">1</text>
<text x="26.1" y="170" transform="rotate(-90 26.1 170)">2</text>
<text x="317.5" y="171.1">H</text>
<text x="110.5" y="176.4">3</text>
<text x="130.9" y="176.4">4</text>
<text x="269.9" y="180.3">NOTE: Pin '1' is used for K-LINE diagnostics in older vehicles</text>
<text x="269.9" y="183.8">however the TCM is always capable of KWP2000 over CANBUS</text>
<text x="156.6" y="215.2">1</text>
<text x="187.7" y="213.5">EPAD</text>
<text x="197.7" y="215.2">24</text>
<text x="197.7" y="211.7">25</text>
<text x="44.1" y="218.8">A1B12</text>
<text x="56" y="220.5">GND</text>
<text x="156.6" y="218.8">2</text>
<text x="160.1" y="217">RI</text>
<text x="160.1" y="220.5">GND</text>
<text x="189.1" y="217">DCD</text>
<text x="189.6" y="220.5">DTR</text>
<text x="197.7" y="218.8">23</text>
<text x="331.2" y="220.5">1</text>
<text x="361.8" y="220.5">5</text>
<text x="46.1" y="222.3">A4B9</text>
<text x="50.3" y="225.8">A5</text>
<text x="56" y="224">VBUS</text>
<text x="56" y="227.6">CC1</text>
<text x="69.6" y="225.5">GND</text>
<text x="79.4" y="224">13</text>
<text x="79.4" y="227.6">14</text>
<text x="156.6" y="222.3">3</text>
<text x="156.6" y="225.8">4</text>
<text x="160.1" y="224">D+</text>
<text x="160.1" y="227.6">D-</text>
<text x="189.4" y="224">DSR</text>
<text x="189.7" y="227.6">TXD</text>
<text x="197.7" y="225.8">21</text>
<text x="197.7" y="222.3">22</text>
<text x="331.2" y="224">2</text>
<text x="331.2" y="227.6">3</text>
<text x="334.7" y="222.3">VIN</text>
<text x="334.7" y="225.8">GND</text>
<text x="351.3" y="222.3">VOUT</text>
<text x="361.8" y="227.6">4</text>
<text x="50.3" y="229.3">A6</text>
<text x="50.3" y="232.9">A7</text>
<text x="56" y="231.1">DP1</text>
<text x="69.6" y="229">GND</text>
<text x="69.6" y="232.5">GND</text>
<text x="79.4" y="231.1">15</text>
<text x="156.6" y="229.3">5</text>
<text x="156.6" y="232.9">6</text>
<text x="160.1" y="231.1">VIO</text>
<text x="189.4" y="231.1">RXD</text>
<text x="197.7" y="232.9">19</text>
<text x="197.7" y="229.3">20</text>
<text x="334.7" y="229.3">EN</text>
<text x="355.7" y="229.3">NC</text>
<text x="44.1" y="239.9">B1A12</text>
<text x="50.3" y="236.4">A8</text>
<text x="56" y="234.6">DN1</text>
<text x="56" y="238.2">SBU1</text>
<text x="69.6" y="236">GND</text>
<text x="79.4" y="234.6">16</text>
<text x="156.6" y="236.4">7</text>
<text x="156.6" y="239.9">8</text>
<text x="160.1" y="234.6">VDD</text>
<text x="160.1" y="238.2">REGIN</text>
<text x="189.9" y="238.2">CTS</text>
<text x="189.9" y="234.6">RTS</text>
<text x="197.7" y="239.9">17</text>
<text x="197.7" y="236.4">18</text>
<text x="46.1" y="243.5">B4A9</text>
<text x="56" y="241.7">GND</text>
<text x="56" y="245.2">VBUS</text>
<text x="156.6" y="243.5">9</text>
<text x="160.1" y="241.7">VBUS</text>
<text x="160.1" y="245.2">RST#</text>
<text x="180.9" y="241.7">SUSPEND</text>
<text x="190.3" y="245.2">VPP</text>
<text x="197.7" y="243.5">16</text>
<text x="50.3" y="247">B5</text>
<text x="50.3" y="250.5">B6</text>
<text x="56" y="248.7">CC2</text>
<text x="154.5" y="247">10</text>
<text x="154.5" y="250.5">11</text>
<text x="160.1" y="248.7">NC</text>
<text x="178.3" y="248.7">SUSPEND#</text>
<text x="197.7" y="250.5">14</text>
<text x="197.7" y="247">15</text>
<text x="50.3" y="254">B7</text>
<text x="50.3" y="257.6">B8</text>
<text x="56" y="252.3">DP2</text>
<text x="56" y="255.8">DN2</text>
<text x="154.5" y="254">12</text>
<text x="160.1" y="252.3">GPIO.3</text>
<text x="160.1" y="255.8">GPIO.2</text>
<text x="184.9" y="255.8">GPIO.1</text>
<text x="184.9" y="252.3">GPIO.0</text>
<text x="197.7" y="254">13</text>
<text x="56" y="259.3">SBU2</text>
</g>
</svg>
